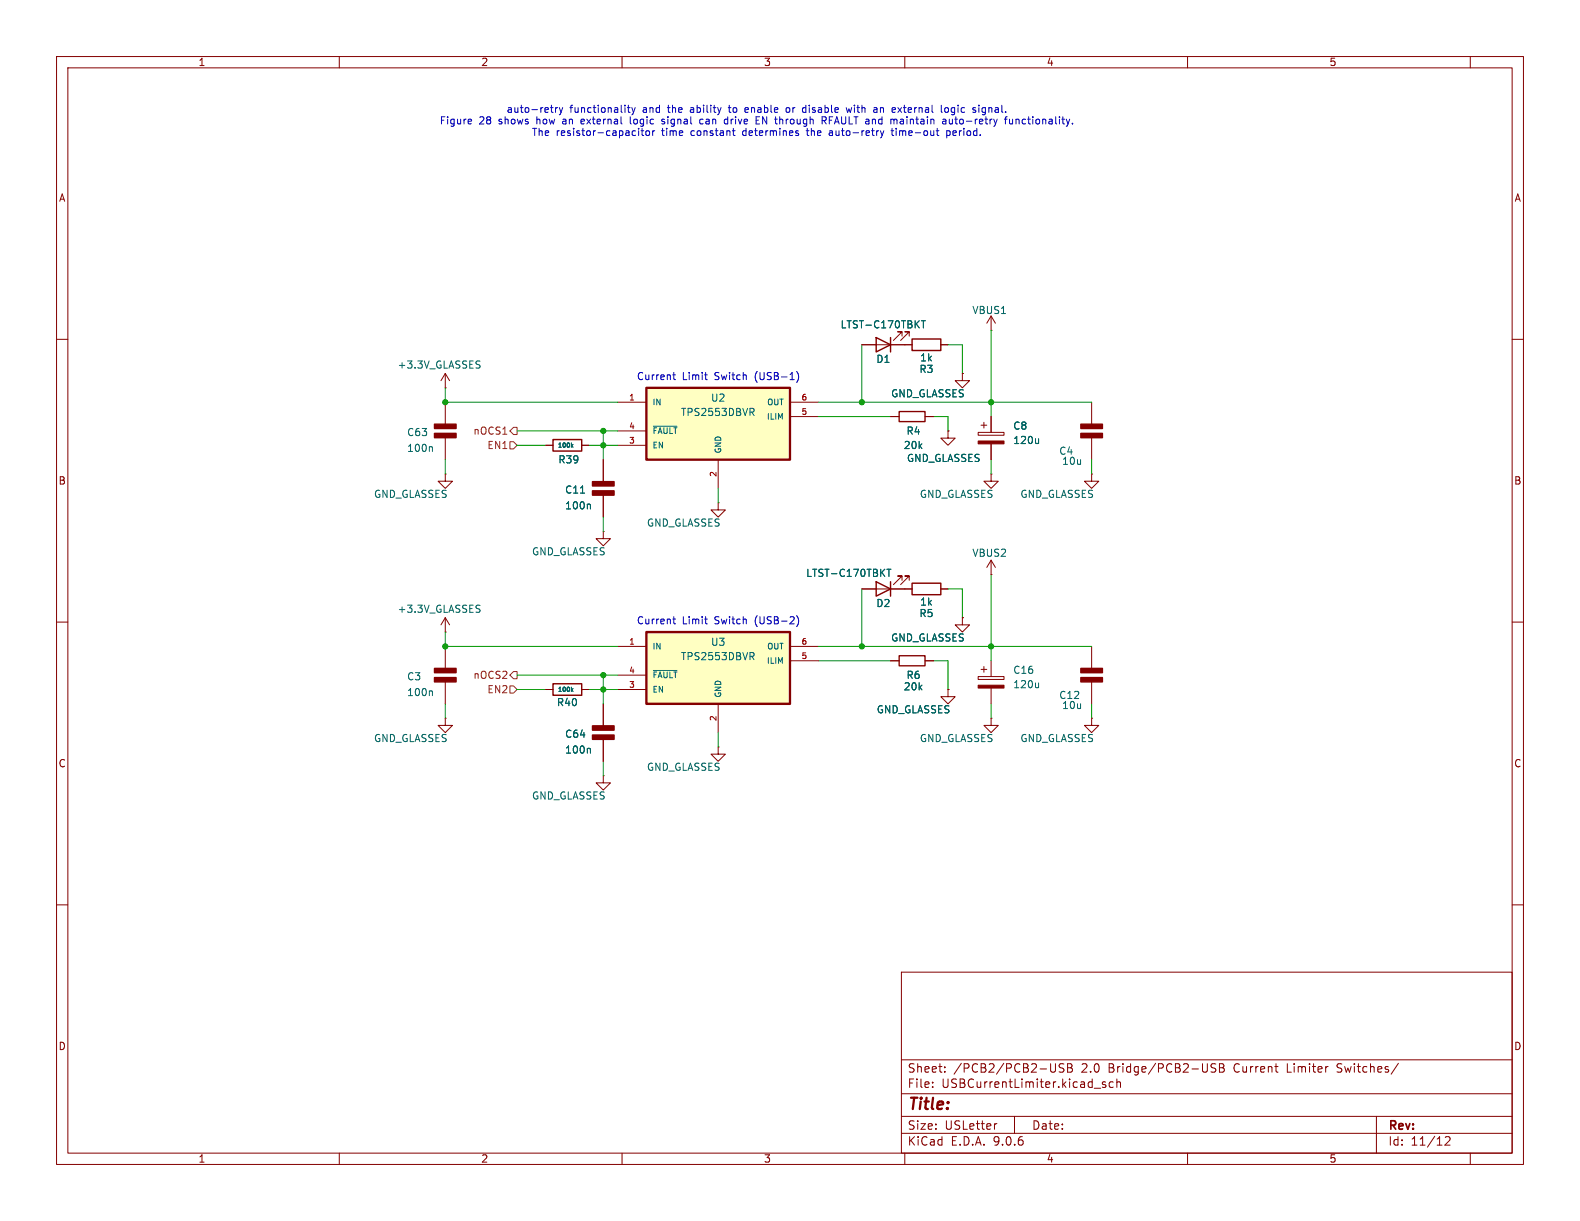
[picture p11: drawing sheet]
<svg xmlns="http://www.w3.org/2000/svg" width="279mm" height="216mm" viewBox="0 0 279 216" stroke-linecap="round" stroke-linejoin="round" font-family="sans-serif">
<g fill="none" stroke="#840000" stroke-width=".18">
<path d="M10 10h259.4v195.9h-259.4zM12 12h255.4v191.9h-255.4zM60 10v2M110 10v2M160 10v2M210 10v2M260 10v2M159.5 59.4v-.7h-.8h.8l-1.5 1.5M160.8 59.4v-.7h-.8h.8l-1.5 1.5M175.3 58.4h.1M175.3 55.9l-.8 1.3M175.3 55.9l.7 1.3"/>
<path d="M175.3 55.9v2.5M10 60h2M78.7 68.6h.1M78.7 66l-.7 1.3M78.7 66l.8 1.3M78.7 66v2.6M78.7 71.1v3.9M78.7 77.4v3.9M96.5 78.7h1.3M102.9 78.7h1.2M152.4 61h8.9M166.4 61h1.2"/>
<path d="M170.2 66v1.3h1.2l-1.2 1.3-1.3-1.3h1.3M170.2 66h.1M267.4 60h2M106.7 94v1.3h1.2l-1.2 1.2-1.3-1.2h1.3M106.7 94h.1M106.7 81.3v3.9M106.7 87.6v3.8M127 88.9v1.3h1.3l-1.3 1.2-1.3-1.2h1.3M127 88.9h.1M10 110h2M78.7 111.8h.1M78.7 109.2v2.6"/>
<path d="M78.7 109.2l-.7 1.3M78.7 109.2l.8 1.3M157.5 116.8h1.5M163.6 116.8h1.5M267.4 110h2M96.5 121.9h1.3M102.9 121.9h1.2M106.7 137.2v1.2h1.2l-1.2 1.3-1.3-1.3h1.3M106.7 137.2h.1M106.7 124.5v3.8M106.7 130.7v3.9M127 132.1v1.3h1.3l-1.3 1.2-1.3-1.2h1.3"/>
<path d="M127 132.1h.1M10 160h2M159.4 171.9h108v32h-108zM267.4 160h2M159.4 197.4h108M159.4 193.4h108M159.4 187.4h108M164.9 192.1v.2M164.9 191.4v.1M167.1 189.4v.2M167.1 188.7v.1M176.3 198.7l-.3 .1"/>
<path d="M179.4 197.4v3M186.6 188.1v1.2l-.1 .2-.4 .1M188.1 188.2l-.5-.1-.2 .1v.5l.6 .2 .1 .4-.2 .3-.6-.1M188.8 188.1h.5l.2 .1 .1 .3-.3 .3a.4 .4 0 0 1 .4 .4 .4 .4 0 0 1-.3 .4h-.6zM188.8 188.8h.5M193.5 192.4h1.1M195.5 191.4l-.4-.1-.2 .2 .1 .2 .5 .2v.3h-.6M196.9 191.4l-.5-.1-.3 .3v.4l.2 .2h.6M197.5 191.4l.2-.1 .4 .1v.9M197.5 190.8v1.5M215 188.2l-.6-.1-.2 .1v.5l.7 .2 .1 .4-.3 .3-.6-.1M215.6 188.1h.5l.3 .1v.3l-.3 .3a.4 .4 0 0 1 .4 .4 .4 .4 0 0 1-.3 .4h-.6z"/>
<path d="M215.6 188.8h.5M243.4 197.4v6.5M247.3 188l-1.3 1.9M60 203.9v2M110 203.9v2M159.4 200.4h108M160 203.9v2M210 203.9v2M255.6 201.1l.5-.1 .3 .1v.3l-.9 1.1h.9M260 203.9v2"/>
</g>
<path d="M159 116h4.6v1.7h-4.6z" fill="none" stroke="#840000" stroke-width=".24"/>
<g fill="none" stroke="#006464" stroke-width=".18">
<path d="M162.9 56.7h.7M163.3 56.7v1.3M76.3 79l.2 .2v.6M84.4 63.8l.5 .1M84.6 64.5l.3 .2-.3 .4M101.1 78.8l.2 .3M101.3 78.6l-.3 .3M102.7 87.2h.7M104.2 89.1l.2 .2v.7M84.4 107l.5 .1M84.6 107.7l.3 .2-.3 .4M101.1 122l.2 .3"/>
<path d="M101.3 121.8l-.3 .2M104.2 132.3l.2 .2v.7"/>
</g>
<g fill="#840000" stroke="#840000" stroke-width=".25">
<path d="M76.8 76.6h3.8v.8h-3.8z"/>
<path d="M76.8 75h3.8v.8h-3.8z"/>
<path d="M104.8 130h3.8v.7h-3.8z"/>
<path d="M104.8 128.3h3.8v.8h-3.8z"/>
<path d="M104.8 86.8h3.8v.8h-3.8z"/>
<path d="M104.8 85.2h3.8v.7h-3.8z"/>
</g>
<path d="M154.9 59.7l2.6 1.3-2.6 1.2zM157.5 59.7v2.5M161.3 59.9h5.1v2.1h-5.1zM97.8 77.7h5.1v2.1h-5.1zM97.8 120.9h5.1v2h-5.1z" fill="none" stroke="#840000" stroke-width=".25"/>
<path d="M114.3 68.6h25.4v12.7h-25.4z" fill="#ffffc2"/>
<path d="M114.3 68.6h25.4v12.7h-25.4z" fill="none" stroke="#840000" stroke-width=".41"/>
<g fill="none" stroke="#840000" stroke-width=".18">
<path d="M109.2 71.1h5.1M109.2 76.2h5.1M109.2 78.7h5.1M139.7 71.1h5.1M139.7 73.7h5.1M157.5 73.7h1.5M163.6 73.7h1.5M167.6 76.2v1.3h1.3l-1.3 1.2-1.2-1.2h1.2M167.6 76.2h.1M173 76.5h4.5v.5h-4.5zM173.5 75.2h1M174 74.7v1"/>
<path d="M175.3 73.7v2.8M175.3 78.5v2.8M193 71.1v3.9M193 77.4v3.9M78.7 83.8v1.3h1.3l-1.3 1.3-1.2-1.3h1.2M78.7 83.8h.1M127 81.3v5.1M175.3 83.8v1.3h1.2l-1.2 1.3-1.3-1.3h1.3M175.3 83.8h.1M175.3 99.1v2.5M175.3 99.1l-.8 1.2M175.3 99.1l.7 1.2"/>
<path d="M193 83.8v1.3h1.3l-1.3 1.3-1.2-1.3h1.2M193 83.8h.1M78.7 114.3v3.9M173 119.6h4.5v.5h-4.5zM173.5 118.4h1M174 117.9v1M175.3 101.6h.1M175.3 116.8v2.8M193 114.3v3.9M78.7 127v1.3h1.3l-1.3 1.2-1.2-1.2h1.2M78.7 127h.1M78.7 120.6v3.9"/>
<path d="M167.6 121.9v1.3h1.3l-1.3 1.3-1.2-1.3h1.2M167.6 121.9h.1M175.3 121.7v2.8M193 127v1.3h1.3l-1.3 1.2-1.2-1.2h1.2M193 127h.1M193 120.6v3.9"/>
</g>
<path d="M115.5 75.4h4.2M132.9 72.9l.4 .6M133.1 72.2l.2 .2v.4l-.2 .1M183.7 77.6v.8M183.7 78.3l-.2 .1M76.3 122.2l.2 .1v.7M183.7 120.8v.8M183.7 121.5l-.2 .1" fill="none" stroke="#006464" stroke-width=".18"/>
<g fill="#840000" stroke="#840000" stroke-width=".25">
<path d="M76.8 119.8h3.8v.8h-3.8z"/>
<path d="M76.8 118.2h3.8v.7h-3.8z"/>
<path d="M191.1 118.2h3.8v.7h-3.8z"/>
<path d="M191.1 119.8h3.8v.8h-3.8z"/>
<path d="M191.1 75h3.8v.8h-3.8z"/>
<path d="M191.1 76.6h3.8v.8h-3.8z"/>
</g>
<path d="M159 72.8h4.6v1.7h-4.6z" fill="none" stroke="#840000" stroke-width=".24"/>
<g fill="#840000" stroke="#840000" stroke-width=".18">
<path d="M173 121.2h4.5v.5h-4.5z"/>
<path d="M173 78h4.5v.5h-4.5z"/>
</g>
<path d="M114.3 111.8h25.4v12.7h-25.4z" fill="#ffffc2"/>
<path d="M114.3 111.8h25.4v12.7h-25.4z" fill="none" stroke="#840000" stroke-width=".41"/>
<g fill="none" stroke="#840000" stroke-width=".18">
<path d="M96.5 78.7h1.3M102.9 78.7h1.2M152.4 61h2.5M157.5 61h3.8M157.5 73.7h1.5M163.6 73.7h1.5M166.4 61h1.2M167.6 76.2h.1M170.2 66h.1M175.3 73.7v2.8M175.3 78.5v2.8M106.7 81.3v3.9"/>
<path d="M106.7 87.6v3.8M109.2 114.3h5.1M109.2 119.4h5.1M139.7 114.3h5.1M139.7 116.8h5.1M152.4 104.1h8.9M157.5 116.8h1.5M159.5 102.6v-.7h-.8h.8l-1.5 1.5M160.8 102.6v-.7h-.8h.8l-1.5 1.5M163.6 116.8h1.5M166.4 104.1h1.2M170.2 109.2v1.3h1.2l-1.2 1.3-1.3-1.3h1.3"/>
<path d="M170.2 109.2h.1M96.5 121.9h1.3M102.9 121.9h1.2M106.7 124.5v3.8M106.7 130.7v3.9M109.2 121.9h5.1M127 124.5v5M167.6 121.9h.1M175.3 127v1.3h1.2l-1.2 1.2-1.3-1.2h1.3M175.3 127h.1"/>
</g>
<g fill="none" stroke="#006464" stroke-width=".18">
<path d="M162.9 56.7h.7M163.3 56.7v1.3M101.1 78.8l.2 .3M101.3 78.6l-.3 .3M183.7 77.6v.8M183.7 78.3l-.2 .1M102.7 87.2h.7M104.2 89.1l.2 .2v.7M115.5 118.5h4.2M132.9 116.1l.4 .6M133.1 115.4l.2 .2v.3l-.2 .2M156.8 100.7h.8"/>
<path d="M157.2 100.7v1.2M101.1 122l.2 .3M101.3 121.8l-.3 .2M104.2 132.3l.2 .2v.7"/>
</g>
<path d="M154.9 102.9l2.6 1.2-2.6 1.3zM157.5 102.9v2.5M161.3 103.1h5.1v2.1h-5.1z" fill="none" stroke="#840000" stroke-width=".25"/>
<path d="M90.2 76.2l.6-.6h.6v1.2h-.6zM90.2 78.1h.6l.6 .6-.6 .7h-.6zM90.8 118.7h.6v1.3h-.6l-.6-.6zM90.2 121.3h.6l.6 .6-.6 .7h-.6z" fill="none" stroke="#725600" stroke-width=".18"/>
<g fill="none" stroke="#009600" stroke-width=".18">
<path d="M175.3 58.4v15.3M78.7 68.6v2.5h30.5M91.4 78.7h5.1M91.4 76.2h17.8M104.1 78.7h5.1M106.7 76.2v5.1M144.8 71.1h48.2M144.8 73.7h12.7M152.4 61v10.1M165.1 73.7h2.5v2.5M167.6 61h2.6v5M78.7 81.3v2.5"/>
<path d="M106.7 91.4v2.6M127 86.4v2.5M175.3 81.3v2.5M193 81.3v2.5M78.7 111.8v2.5h30.5M91.4 119.4h17.8M106.7 119.4v5.1M144.8 114.3h48.2M144.8 116.8h12.7M152.4 104.1v10.2M165.1 116.8h2.5v5.1M167.6 104.1h2.6v5.1"/>
<path d="M175.3 101.6v15.2M78.7 124.5v2.5M91.4 121.9h5.1M104.1 121.9h5.1M106.7 134.6v2.6M127 129.5v2.6M175.3 124.5v2.5M193 124.5v2.5"/>
</g>
<g fill="none" stroke="#0000c2" stroke-width=".18">
<path d="M97.3 19h.5M97.6 19.8l.2 .1M98.2 19v.9M98.6 19l-.4 .3M98.9 19l.3 .9M99.2 19.9l-.3 .4M99.5 19l-.3 .9M110.9 19h.5M111.1 18.6v1.1l.3 .2M111.7 19l.3 .9M112 19.9l-.3 .4M112.3 19l-.3 .9"/>
<path d="M128.8 19h.5M129 18.6v1.2M132.2 19h-.3l-.2 .2 .1 .6 .4 .1M132.3 19.3l-.6 .2M139.5 19.1l-.3-.1-.2 .3 .1 .5 .1 .1 .3-.1M142.1 19l.4 .1M142.5 19.8l-.4 .1M142.5 18.6v1.3M149.6 19l.3 .9 .2-.6 .3 .6 .2-.9M154.7 19h.2l.2 .2v.7M155.1 19.8l-.4 .1M155.1 19.3l-.4 .1"/>
<path d="M158.8 19l.6 .9M159.4 19l-.6 .9M166.5 18.6v1.1l.1 .2M167.1 19.1l.2-.1 .4 .1v.5l-.1 .2-.3 .1-.2-.1zM173.1 18.6v.1M173.1 19v.9M173.8 19.1l-.1 .2 .1 .5M83.2 21.1l.2 .3-.6 .1M83.3 21.9h-.1M102.8 21.1l-.1 .6 .2 .2M103.3 21.4l-.6 .1M111.5 20.6v1.1l.1 .2"/>
<path d="M112.9 23.1v.9M113.5 22.7v1.1l.3 .2M114.3 23.2l-.1 .5 .2 .3 .3-.1 .2-.2-.2-.5M115.4 23.1v.9M115.5 23.2l-.1 .2M117.5 21.1h-.3l-.2 .2 .6 .4M117.6 21.7l-.2 .2h-.4M123.8 21.1l-.1 .2 .1 .5 .2 .1h.3M128.3 21.1h.4M128.7 21.9h-.4M128.7 20.6v1.3M129.5 23.1h.5"/>
<path d="M129.7 23.8l.3 .2M133.7 21.9h.6M133.7 21.3h.4M134.9 21.9v-1.3l.7 1.3M141.1 23.5l.1 .2-.1 .3M142.7 22.7l.1 1.2M145.7 21.3l.4 .6M146 20.8l.1 .3-.1 .2h-.6M146.6 21.3h.5M146.6 20.6v1.3M147 23.1l-.3 .1M147.1 23.5h-.3l-.2 .2 .1 .2 .4 .1"/>
<path d="M155.7 23.1l.3 .9M156 24l-.3 .4M156.3 23.1l-.3 .9M157.6 23.1h.4M157.7 22.7v1.1l.3 .2M159.6 21.1h-.4M159.7 21.4h-.4l-.1 .2v.3h.5M165.5 23.1h.5M165.7 23.8l.3 .2M167.1 21.1l.2 .2v.6M167.3 21.9h-.2M167.3 21.4h-.2"/>
<path d="M167.4 23.2l.4-.1 .2 .3-.1 .5h-.5M167.4 23.1v1.3M167.9 21.1v.8h.3l.2-.1M168.4 21.1v.8M173.7 20.2l.1 .1M177.8 20.8v1.1M178.5 21.1l.1 .8h.3l.2-.1M179.1 21.1v.8M179.7 21.1v.8M179.7 21.1v.1M179.8 21.1h.4M119 66.3h.5"/>
<path d="M119.2 65.9v1.1l.3 .1M124.6 66.3h.5M125 67.1h.1M140.9 65.7a1.46 1.46 0 0 1 0 1.9M119 109.5h.5M119.2 109v1.1l.3 .2M124.6 109.5h.5M125 110.3h.1M140.9 108.9a1.46 1.46 0 0 1 0 1.9"/>
</g>
<g fill="#009600" stroke="#009600" stroke-width=".18">
<circle cx="78.7" cy="71.1" r=".46"/>
<circle cx="175.3" cy="71.1" r=".46"/>
<circle cx="152.4" cy="71.1" r=".46"/>
<circle cx="106.7" cy="76.2" r=".46"/>
<circle cx="106.7" cy="78.7" r=".46"/>
<circle cx="78.7" cy="114.3" r=".46"/>
<circle cx="106.7" cy="121.9" r=".46"/>
<circle cx="106.7" cy="119.4" r=".46"/>
<circle cx="152.4" cy="114.3" r=".46"/>
<circle cx="175.3" cy="114.3" r=".46"/>
</g>
<text font-size="2.8" fill="#840000" x="160.4" y="196.8">Title:</text>
<g font-size="2.1" fill="#840000">
<text x="160.4" y="189.9">Sheet:</text>
<text x="168.6" y="189.9">/PCB2/PCB2-USB</text>
<text x="191.3" y="189.9">2.0</text>
<text x="196.2" y="189.9">Bridge/PCB2-USB</text>
<text x="218.5" y="189.9">Current</text>
<text x="228" y="189.9">Limiter</text>
<text x="237" y="189.9">Switches/</text>
<text x="160.4" y="192.6">File:</text>
<text x="166.5" y="192.6">USBCurrentLimiter.kicad_sch</text>
<text x="160.4" y="202.8">KiCad</text>
<text x="160.4" y="200">Size:</text>
<text x="167.1" y="200">USLetter</text>
<text x="168.1" y="202.8">E.D.A.</text>
<text x="175.7" y="202.8">9.0.6</text>
<text x="182.4" y="200">Date:</text>
<text x="245.4" y="200.2">Rev:</text>
<text x="245.4" y="202.8">Id:</text>
<text x="249.5" y="202.8">11/12</text>
</g>
<g font-size="1.8" fill="#840000">
<text x="35" y="11.9">1</text>
<text x="85" y="11.9">2</text>
<text x="135" y="11.9">3</text>
<text x="185" y="11.9">4</text>
<text x="235" y="11.9">5</text>
<text x="10.3" y="35.9">A</text>
<text x="267.7" y="35.9">A</text>
<text x="10.3" y="85.9">B</text>
<text x="267.7" y="85.9">B</text>
<text x="10.3" y="135.9">C</text>
<text x="267.7" y="135.9">C</text>
<text x="10.3" y="185.9">D</text>
<text x="267.7" y="185.9">D</text>
<text x="35" y="205.8">1</text>
<text x="85" y="205.8">2</text>
<text x="135" y="205.8">3</text>
<text x="185" y="205.8">4</text>
<text x="235" y="205.8">5</text>
</g>
<g font-size="1.8" fill="#0000c2">
<text x="77.7" y="22.2">Figure</text>
<text x="84.7" y="22.2">28</text>
<text x="88.3" y="22.2">shows</text>
<text x="89.5" y="20.2">auto-retry</text>
<text x="95.1" y="22.2">how</text>
<text x="99.9" y="22.2">an</text>
<text x="100.8" y="20.2">functionality</text>
<text x="103.4" y="22.2">external</text>
<text x="112.3" y="22.2">logic</text>
<text x="113.8" y="20.2">and</text>
<text x="118.1" y="22.2">signal</text>
<text x="118.4" y="20.2">the</text>
<text x="122.5" y="20.2">ability</text>
<text x="125" y="22.2">can</text>
<text x="129.6" y="22.2">drive</text>
<text x="129.6" y="20.2">to</text>
<text x="132.6" y="20.2">enable</text>
<text x="135.3" y="22.2">EN through</text>
<text x="140.1" y="20.2">or</text>
<text x="143.2" y="20.2">disable</text>
<text x="147.4" y="22.2">RFAULT and</text>
<text x="151.2" y="20.2">with</text>
<text x="156.2" y="20.2">an</text>
<text x="159.6" y="20.2">external</text>
<text x="160" y="22.2">maintain</text>
<text x="168.5" y="20.2">logic</text>
<text x="169.4" y="22.2">auto-retry</text>
<text x="174.3" y="20.2">signal.</text>
<text x="180.6" y="22.2">functionality.</text>
<text x="94" y="24.2">The</text>
<text x="98.3" y="24.2">resistor-capacitor</text>
<text x="117.2" y="24.2">time</text>
<text x="122.5" y="24.2">constant</text>
<text x="131.8" y="24.2">determines</text>
<text x="143.4" y="24.2">the</text>
<text x="147.5" y="24.2">auto-retry</text>
<text x="158.8" y="24.2">time-out</text>
<text x="168.6" y="24.2">period.</text>
<text x="112.5" y="67.4">Current</text>
<text x="120.6" y="67.4">Limit</text>
<text x="126.5" y="67.4">Switch</text>
<text x="133.8" y="67.4">(USB-1)</text>
<text x="112.5" y="110.6">Current</text>
<text x="120.6" y="110.6">Limit</text>
<text x="126.5" y="110.6">Switch</text>
<text x="133.8" y="110.6">(USB-2)</text>
</g>
<g font-size="1.8" fill="#006464">
<text x="148.5" y="58.3">LTST-C170TBKT</text>
<text x="171.9" y="55.7">VBUS1</text>
<text x="70.2" y="65.4">+3.3V_GLASSES</text>
<text x="154.9" y="64.4">D1</text>
<text x="162.6" y="64.1">1k</text>
<text x="125.6" y="71.2">U2</text>
<text x="157.5" y="70.5">GND_GLASSES</text>
<text x="162.5" y="66.1">R3</text>
<text x="71.9" y="77.3">C63</text>
<text x="120.3" y="73.8">TPS2553DBVR</text>
<text x="160.2" y="77.1">R4</text>
<text x="179.1" y="76.2">C8</text>
<text x="71.9" y="80.1">100n</text>
<text x="98.6" y="82.1">R39</text>
<text x="159.7" y="79.6">20k</text>
<text x="160.3" y="81.9">GND_GLASSES</text>
<text x="179.1" y="78.7">120u</text>
<text x="187.2" y="80.6">C4</text>
<text x="187.7" y="82.4">10u</text>
<text x="66" y="88.2">GND_GLASSES</text>
<text x="99.8" y="87.5">C11</text>
<text x="162.6" y="88.2">GND_GLASSES</text>
<text x="180.3" y="88.2">GND_GLASSES</text>
<text x="99.8" y="90.3">100n</text>
<text x="114.3" y="93.3">GND_GLASSES</text>
<text x="94" y="98.4">GND_GLASSES</text>
<text x="171.9" y="98.7">VBUS2</text>
<text x="142.5" y="102.2">LTST-C170TBKT</text>
<text x="154.9" y="107.5">D2</text>
<text x="162.6" y="107.3">1k</text>
<text x="70.2" y="108.6">+3.3V_GLASSES</text>
<text x="157.5" y="113.6">GND_GLASSES</text>
<text x="162.5" y="109.3">R5</text>
<text x="120.3" y="116.9">TPS2553DBVR</text>
<text x="125.6" y="114.4">U3</text>
<text x="179.1" y="119.4">C16</text>
<text x="71.9" y="120.5">C3</text>
<text x="71.9" y="123.3">100n</text>
<text x="98.4" y="125.1">R40</text>
<text x="159.7" y="122.3">20k</text>
<text x="160.2" y="120.2">R6</text>
<text x="179.1" y="121.9">120u</text>
<text x="187.2" y="123.8">C12</text>
<text x="187.7" y="125.6">10u</text>
<text x="66" y="131.4">GND_GLASSES</text>
<text x="99.8" y="130.7">C64</text>
<text x="154.9" y="126.3">GND_GLASSES</text>
<text x="162.6" y="131.4">GND_GLASSES</text>
<text x="180.3" y="131.4">GND_GLASSES</text>
<text x="99.8" y="133.5">100n</text>
<text x="114.3" y="136.5">GND_GLASSES</text>
<text x="94" y="141.6">GND_GLASSES</text>
</g>
<g font-size="1.8" fill="#725600">
<text x="83.6" y="77.1">nOCS1</text>
<text x="86.1" y="79.6">EN1</text>
<text x="83.6" y="120.2">nOCS2</text>
<text x="86.1" y="122.8">EN2</text>
</g>
<g font-size="1.4" fill="#a90000">
<text x="111.1" y="70.9">1</text>
<text x="141.6" y="70.9">6</text>
<text x="111.1" y="75.9">4</text>
<text x="141.6" y="73.4">5</text>
<text x="111.1" y="78.5">3</text>
<text x="126.7" y="84.4" transform="rotate(-90 126.7 84.4)">2</text>
<text x="111.1" y="114">1</text>
<text x="111.1" y="119.1">4</text>
<text x="141.6" y="114">6</text>
<text x="141.6" y="116.6">5</text>
<text x="111.1" y="121.7">3</text>
<text x="126.7" y="127.6" transform="rotate(-90 126.7 127.6)">2</text>
</g>
<g font-size="1.4" fill="#006464">
<text x="115.3" y="71.9">IN</text>
<text x="135.5" y="71.9">OUT</text>
<text x="115.3" y="76.9">~{FAULT}</text>
<text x="135.5" y="74.4">ILIM</text>
<text x="115.3" y="79.5">EN</text>
<text x="127.7" y="80.3" transform="rotate(-90 127.7 80.3)">GND</text>
<text x="115.3" y="115">IN</text>
<text x="135.5" y="117.6">ILIM</text>
<text x="135.5" y="115">OUT</text>
<text x="115.3" y="120.1">~{FAULT}</text>
<text x="115.3" y="122.7">EN</text>
<text x="127.7" y="123.4" transform="rotate(-90 127.7 123.4)">GND</text>
</g>
<g font-size="1.1" fill="#006464">
<text x="98.5" y="79.3">100k</text>
<text x="98.5" y="122.5">100k</text>
</g>
</svg>
